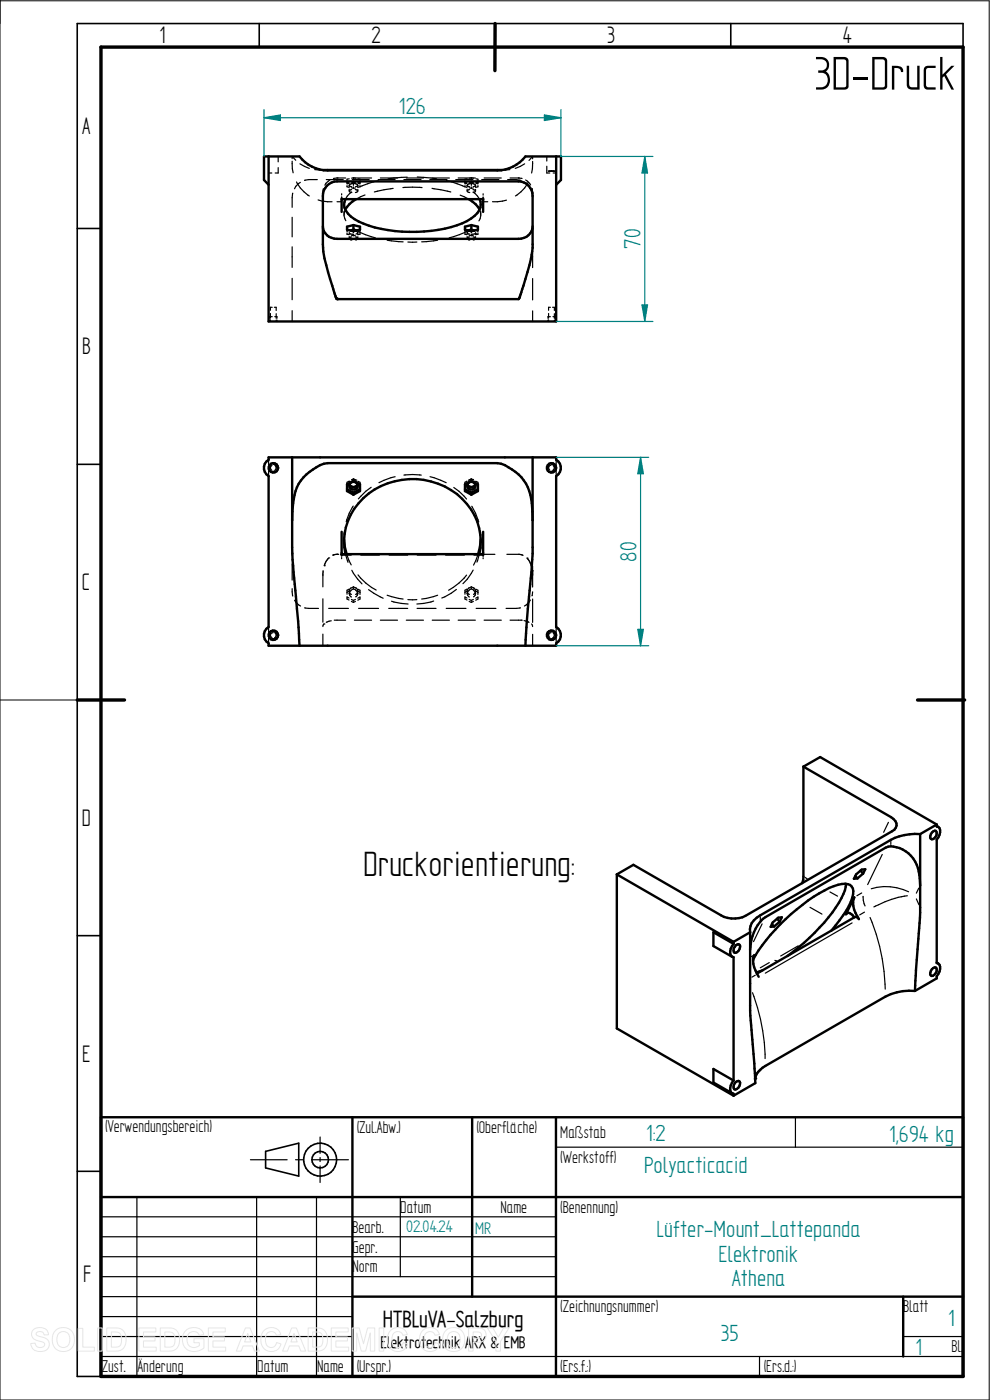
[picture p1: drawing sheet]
<svg xmlns="http://www.w3.org/2000/svg" width="210mm" height="297mm" viewBox="0 0 210 297" stroke-linecap="round" stroke-linejoin="round" font-family="sans-serif">
<path d="M0 0v297h209.8v-296.8h-209.8M0 148.5h16.4" fill="none" stroke="#000" stroke-width=".21"/>
<g fill="none" stroke="#000" stroke-width=".34">
<path d="M55 5v5M105 5v5M155 5v5M204.3 10v-5h-187.9v287h5M16.4 48.5h5M16.4 98.5h5M16.4 148.5h5M16.4 198.5h5M16.4 248.5h5M56.3 244.3l7.1-1.8v7l-7.1-1.7z"/>
<circle cx="67.9" cy="246" r="3.5"/>
<circle cx="67.9" cy="246" r="1.76"/>
</g>
<path d="M21.4 10h182.9v282h-182.9zM105 5v10M16.4 148.5h10M194.6 148.5h10" fill="none" stroke="#000" stroke-width=".72"/>
<g fill="none" stroke="#000" stroke-width=".51">
<path d="M57 33.2v35h61v-35M57 39.2l-1-1v-5h7.5a7.6 7.6 0 0 0 6 3h36a7.6 7.6 0 0 0 6-3h7.5v5l-1 1M68.5 36.1h38M68.5 48a2.83 2.83 0 0 0 3 2.7h38.5a2.83 2.83 0 0 0 3-2.7M72.5 42.1v2.9M72.5 42.2h30M73.3 42.2a2.94 2.94 0 0 0 1.1 3.7 18.9 18.9 0 0 0 9.4 3.1 29.8 29.8 0 0 0 15.3-2.1 4.5 4.5 0 0 0 2.9-3.5l-.3-1.2M73.6 48.1l1.4-.3 1.4 .3v.6l-1.4 .3-1.4-.3zM74.8 49h.3M75 47.8v.9M75 48.7l.7 .2M75 48.7l-.7 .2"/>
<path d="M75.6 42.2a5.9 5.9 0 0 0-2.4 2.2M98.6 48.1l1.4-.3 1.4 .3v.6l-1.4 .3-1.4-.3zM99.4 42.2a5.4 5.4 0 0 1 2.3 2.2M99.9 49h.3M100 47.8v.9M100 48.7l.7 .2M100 48.7l-.7 .2M102.5 42.1v2.9M71.4 63.3l-.2-.5a74.2 74.2 0 0 1-2.6-9.5l-.1-11.7a3 3 0 0 1 3-3.1h38.5a3 3 0 0 1 3 3.1v11a45 45 0 0 1-2.4 9.5l-.6 1.4h-38.5M57 97h61v.5a2.01 2.01 0 0 1 0 3.5v32a2.01 2.01 0 0 1 0 3.5v.5h-61v-.5a2.01 2.01 0 0 1 0-3.5v-32a2.01 2.01 0 0 1 0-3.5zM62 97l.1 21.7 1.1 13.1 .3 5.2M113 97v20.4l-1.2 14.4-.3 5.2"/>
<path d="M62 110.4a13.8 13.8 0 0 1 1.8-8.5 11.4 11.4 0 0 1 4.9-3.5l.8-.1h36a6.9 6.9 0 0 1 3.8 1.8 8.7 8.7 0 0 1 3.5 6.7l.2 3.6M72.5 112.8v5M72.5 117.6h30M73 114.4l.2 1.6 .3 1.6M73.3 117.6a13.2 13.2 0 0 1 10.4-15.5 14.7 14.7 0 0 1 17.6 8.6 12.6 12.6 0 0 1 .4 6.9M73.6 102.7l1.4-.7 1.4 .7v1.5l-1.4 .7-1.4-.7zM73.6 103.8l1.4 .7M74.1 102.8a.96 .96 0 0 0 .9 .5 .96 .96 0 0 0 .9-.5M75 104.5v.4M76.4 103.8l-1.4 .7M98.6 102.7l1.4-.7 1.4 .7v1.5l-1.4 .7-1.4-.7zM98.6 103.8l1.4 .7"/>
<path d="M99.1 102.8a.93 .93 0 0 0 .9 .5 .93 .93 0 0 0 .8-.5M100 104.5v.4M101.4 103.8l-1.4 .7M102 114.4l-.2 1.6-.4 1.6M102.5 112.8v5M170.4 162.6l3.6-2 24.7 14.3M170.4 162.6l18.6 10.8a1.6 1.6 0 0 1 1.2 1.4 1.6 1.6 0 0 1-1 1.6l-31.1 17.9a5.7 5.7 0 0 1-5.1-.1l-18.6-10.7-3.5 2M170.4 162.6v23.4l-.2 1.4M195.2 177a11.6 11.6 0 0 0-6.2 1.2l-27.7 16a3.4 3.4 0 0 0-2.2 3.6M195.2 177v16.6l-1.1 16.6M197.7 176.6l.6-.4 .2 .1a1.19 1.19 0 0 1-.8 1.8l-.3-.2a1.22 1.22 0 0 1 .3-1.3zM198.7 174.9v.4a.9 .9 0 0 1 .7 1.3l-.1 .5-.6 1v26.2a1.42 1.42 0 0 1 .4 2.3l-.4 .5v.5l-4.6 2.6"/>
<path d="M198.7 174.9l-3.5 2.1M198.7 175.3l.3 .1M130.9 185.5v32.7l24.7 14.3M130.9 185.5l24.7 14.3M155.6 199.8v.4M159.1 197.8l-3.5 2M159.1 197.8v16.6l1.1 14.4M163.7 196l.5 .6M164.8 194.9l.6 .6M165.4 195.5l.5-.9-.8 .1-1.2 1-.4 .9h.7M165.4 195.5l-1.2 1.1M176.3 197.5l2.6-3.3a9.8 9.8 0 0 0 2.1-5.1 1.73 1.73 0 0 0-2.4-1.6 23.2 23.2 0 0 0-9.6 5.4 37 37 0 0 0-9.2 10.7"/>
<path d="M179.5 187.5a11.6 11.6 0 0 1-2.9 6.1 45.2 45.2 0 0 1-9.6 9.2M181.2 194.6a1.05 1.05 0 0 0-1.7-.6l1.7-3.6a4.8 4.8 0 0 0 1 4.6l-.3-.3-.5-.2-20.8 12M181.4 185.8l.5 .6M182.5 184.7l.6 .6M183.1 185.3l.5-.9-.8 .1-1.2 1-.5 .9h.8M183.1 185.3l-1.2 1.1M195.2 187.8a8.5 8.5 0 0 0-2.5-6.8 5.6 5.6 0 0 0-4.3-1.4l-26 15a8.7 8.7 0 0 0-3.3 6.9M155.6 200.2a2 2 0 0 0-.3 2.7l.3 .2v26.1M155.6 200.2l-4.3-2.4v2.9l4 2.3M156.1 200.5l.6-.2 .2 .1a1.21 1.21 0 0 1-1.1 1.7 1.15 1.15 0 0 1 .3-1.6zM160 202.6a5.1 5.1 0 0 0 1 4.6M161.8 205.8l-1.4 .5"/>
<path d="M194.1 210.2a11.2 11.2 0 0 0-6.3 1.3l-25.5 14.6a3.9 3.9 0 0 0-2.1 2.7M197.7 205.6l.6-.4 .2 .1a1.19 1.19 0 0 1-.8 1.8l-.3-.2a1.22 1.22 0 0 1 .3-1.3zM198.7 204.2l.3 .2M21.4 237h182.9v55h-182.9zM74.8 237v55M100.2 237v38.1M117.9 237v55M155.6 229.2a2 2 0 0 0-.3 2.7l.3 .1v.5M155.6 229.2l-4.3-2.4v2.9l4 2.2M156.1 229.5l.6-.2 .2 .1a1.21 1.21 0 0 1-1.1 1.7 1.15 1.15 0 0 1 .3-1.6zM160.2 228.8v1l-4.6 2.7M160.2 228.9h-.1"/>
<path d="M21.4 254h182.9M74.8 275.1h129.5M191.6 275.1v12.7"/>
<circle cx="58" cy="99.3" r="1.01"/>
<circle cx="117" cy="99.3" r="1"/>
<circle cx="75" cy="103" r=".87"/>
<circle cx="100" cy="103.1" r=".85"/>
<circle cx="58" cy="134.8" r="1"/>
<circle cx="117" cy="134.8" r=".99"/>
</g>
<g fill="none" stroke="#000" stroke-width=".25">
<path d="M57 36.7h.7M59 35.6v1.1h-.6M59 33.2v1.1M62 33.7v-.5l.7 .8M62 34.2l.2 2.5M62.9 38.6a7.3 7.3 0 0 0 2.7 3M63.6 34.8l2 .9M63.7 38.7l-1 .8-.2 .5M66.8 36l1.3 .1M67.3 38.1h-1.8l-.9 .2M68.3 36.1h.2M69.2 38.1h3.6"/>
<path d="M70 38.2l-.9 .7-.2 .4M71.5 37.8h.1M71.5 37.8h1.8M71.5 37.8l-.8 .1M73.6 38.5v.5l.5-.1M73.6 39.4v.2l.4 .2M73.6 38.7l.4 .1M74.1 37.9l-.5 .1v.2M74.1 39.3v.4M74.1 39.3l.5 .3M74.5 38.9l.5 .1M74.5 39.8l.5 .2"/>
<path d="M74.6 39l-.5 .3M74.7 38.1h3.6M75 37.7v.4M75 38.4v.3M75 39v.3M75 39.7v.3M75 37.7l.4 .1M75 37.7l-.4 .1M75 38.7l.4 .1M75 38.7l-.4 .1M75.2 37.8h3.6M75.4 39l.5 .3"/>
<path d="M75.4 38.9l-.4 .1M75.4 39.9l-.4 .1M75.9 39.3v.4M75.9 39.3l-.5 .3M75.9 37.9l.5 .1v.3M76.4 38.5v.5l-.5-.1M76.4 39.4v.2l-.5 .2M76.4 38.7l-.5 .1M80.2 38.1h3.6M80.3 38.4l-1.1 .2-2.8 1M80.7 37.8h3.6M83.4 40l-4 .7"/>
<path d="M85.5 39.8h4M85.7 38.1h3.6M86.2 37.8h3.6M86.4 37.6l-4.1 .3M88.5 37.5l4.1 .4M91.2 38.1h3.6M91.7 40l3.9 .7M91.7 37.8h3.6M94.7 38.3l3.9 1.3M96.7 38.1h3.6M97.2 37.8h3.6M98.6 38.5v.5l.5-.1"/>
<path d="M98.6 39.4v.2l.4 .2M98.6 38.7l.4 .1M99.1 37.9l-.5 .1v.2M99.1 39.3v.4M99.1 39.3l.6 .3M99.5 38.9l.5 .1M99.5 39.8l.5 .2M99.6 39l-.5 .3M100 37.7v.4M100 38.4v.3M100 39v.3M100 39.7v.3"/>
<path d="M100 37.7l.5 .1M100 37.7l-.4 .1M100 38.7l.5 .1M100 38.7l-.4 .1M100.3 39l.6 .3M100.4 38.9l-.4 .1M100.4 39.9l-.4 .1M100.9 39.3v.4M100.9 39.3l-.5 .3M101 37.9l.4 .1v.3M101.4 38.5v.5l-.4-.1M101.4 39.4v.2l-.5 .2"/>
<path d="M101.4 38.7l-.5 .1M102.2 38.1h3.6M102.7 37.8h3.6M106.5 36.1h.2M107.7 38.1h1.8l.9 .2M108.2 36l-1.3 .1M108.2 37.8h1.8M110 37.8h.1M110 37.8h.7M111.3 34.8l-2 .9M111.3 38.7l.9 .8 .4 .6M111.5 38.2l1.1 1"/>
<path d="M112.1 38.7a6.8 6.8 0 0 1-2.8 2.9M113 33.7v-.5l-.8 .8M113 34.2l-.2 2.5M116 36.5v.2h.6M116 33.2v1M116 35.3v1.1M116.3 36.4h1.3M116.4 36.2h1.3M117.3 36.7h.7M62 46.1v4.1M62 52.4v4.3M62 59.1v4.5"/>
<path d="M62.1 41l-.1 3M67.5 42.4l.9 .3 2 .1M68.5 41.4v.2M68.6 40.1h.1M68.6 40.1l-.1 .9M71.5 42.8h1M72.5 41.1v.3M72.5 41.7v.4M72.5 42.2h2M73 43.4v.7M73 44.8v.8M73.2 44.4a2.32 2.32 0 0 0 .2 2.4"/>
<path d="M73.6 48.7v.4l.2-.1M73.6 49.4v.3l.4 .1M74.1 40.1v.4M74.1 49.4v.3M74.1 50.2v.4M74.1 40.5l.5 .4M74.1 50.6l.5 .3M74.1 49.4l.3 .3h.6M74.3 48.9h-.2M74.5 49.1h.1M74.5 49.9l.5 .1M74.6 40.7l-.9 .9-.4 .6"/>
<path d="M74.6 40.2l-.5 .3M74.6 50.2l-.5 .4M74.8 49l-.3 .1M75 49v.4M75 49.7v.3M75.1 48.6a13.4 13.4 0 0 0 4.5 1.9M75.1 49h.2M75.4 40.2l.5 .3M75.4 50.2l.5 .4M75.4 49.9l-.4 .1M75.5 49.1h.1M75.5 49.1h.2"/>
<path d="M75.7 48.9h.2M75.8 49.3l.1 .1M75.9 49.4v.4l.5-.1v-.3M75.9 40.2v.3M75.9 50.2v.4M75.9 40.5l-.5 .4M75.9 50.6l-.5 .3M75.9 49.4l-.4 .3M76.4 48.7v.4l-.2-.1M76.5 42.2h4M77.4 41.4l-1.8 .8M82.1 51l3.4 .3"/>
<path d="M82.5 42.2h4M86.5 51.4h1.9M88.5 42.2h4M92.8 51l-3.3 .3M94.5 42.2h4M97.6 41.4l1.8 .8M98.6 48.7v.4l.2-.1M98.6 49.4v.3l.4 .1M99.1 40.1v.4M99.1 49.4v.3M99.1 50.2v.4M99.1 50.6l.6 .3"/>
<path d="M99.1 49.4l.3 .3M99.1 40.5l.6 .4M99.2 49.2l-.1 .2M99.3 48.9h-.2M99.4 49.7h.1M99.5 49.9l.5 .1M99.6 49.1h-.3M99.6 50.2l-.5 .4M99.6 40.2l-.5 .3M99.7 49h.2M99.8 48.6a12.5 12.5 0 0 1-4.5 1.9M100 49v.4"/>
<path d="M100 49.7v.3M100.2 49l.4 .1M100.3 50.2l.6 .4M100.3 40.2l.6 .3M100.4 40.7l1.3 1.5M100.4 49.9l-.4 .1M100.5 42.2h2M100.7 48.9h.2M100.8 49.5h.1M100.8 49.5l-.9 .2M100.9 40.2v.3M100.9 49.4v.4"/>
<path d="M100.9 50.2v.4M100.9 50.6l-.5 .3M100.9 40.5l-.5 .4M101.4 48.7v.4l-.2-.1M101.4 49.4v.3l-.5 .1M101.7 44.4a2.41 2.41 0 0 1-.1 2.5M102 43.4v.7M102 44.9v.7M102.5 41.1v.3M102.5 41.8v.3M102.5 42.8h1M107.4 42.5l-1.9 .3h-1"/>
<path d="M112.9 40l.1 1M112.9 41l.1 1M113 41.3v.3M113 51.8v.9M113 53.6v3.2M113 59.1v4.5M57.2 67.9v.3M57.4 66.5v1M57.4 67.9v.3M57.7 65.2h-.3v.6M57.7 67.2h-.5v.3M58.2 65.2h.4v.7"/>
<path d="M58.3 67.2h.5v.3M58.6 66.5v1M58.6 67.9v.3M58.8 67.9v.3M62 65.9v2.3M113 66v2.2M116.2 67.9v.3M116.4 66.5v1M116.4 67.9v.3M116.8 65.2h-.4v.6M116.8 67.2h-.6v.3M117.2 65.2h.4v.7"/>
<path d="M117.3 67.2h.4v.3M117.6 66.5v1M117.6 67.9v.3M117.7 67.9v.3M57 97.5v1.2M57 99.9v1.1M57.4 98.8l-.1 .6M57.7 98.7a.6 .6 0 0 0 0 1.1M58 98.5a.76 .76 0 0 1 .7 .8M58.3 98.8a.61 .61 0 0 1 0 1M58.4 99.9l-.6 .1M116.4 98.8l-.1 .6"/>
<path d="M116.7 98.7h.1M116.7 98.7a.61 .61 0 0 0-.1 1M117 98.5a.76 .76 0 0 1 .7 .8M117.3 99.8h.1M117.3 98.8l.3 .5-.3 .5M117.4 99.9l-.6 .1M118 97.5v1.1M118 99.8v1.2M62 116.1v1.7M62 119.6v3.5M69.7 118.4l-.5 .7-.4 .9M69.7 118.4h.1"/>
<path d="M70.6 117.8h.1M71.4 117.6l-.8 .2M71.5 117.6h.1M71.5 117.6h.3M72.2 117.6h.3M72.5 118.3v.2M73 114v.2M73 114.6v.3M73.1 112.6l-.1 1.8M73.3 117.6l.5 1.7M73.5 117.6l1 2.2M73.6 102.6v.1"/>
<path d="M74.1 102.1l-.5 .3M74.1 102.5v.1M74.1 102.5v.2M74.1 102.9v.1M74.1 102.8h.1M74.3 102.1l-.2 .4M74.5 117.8h-2v.2M74.6 101.8l.5-.1 .4 .2M74.9 107.4l-.8 1.5-.7 1.8M75 101.6l.4 .3M75 101.6v.1M75 101.9v.1"/>
<path d="M75 101.6l-.4 .2M75.5 101.9h.1M75.9 102.3v.5M75.9 102.5v.2M75.9 102.9v.1M75.9 102.1l.5 .3M76.4 102.6v.1M76.5 117.8h4M78.7 103.4l-1.1 .8-1.6 1.6M82.5 117.8h4M83.8 101.1l-.9 .2-2.5 1.1M85.7 100.8l1.8-.1 1.9 .1"/>
<path d="M88.5 117.8h4M91.2 101.1l3.5 1.3M94.5 117.8h4M96.3 103.4l1.1 .8 1.6 1.7M98.6 102.6v.1M99.1 102.1l-.5 .3M99.1 102.5v.2M99.1 102.9v.1M99.1 102.3v.5M100 101.6l.5 .3M100 101.6v.1M100 101.9v.1"/>
<path d="M100 101.6l-.4 .2M100.1 107.4l.8 1.5 .7 1.8M100.2 101.7h.1M100.2 101.7h-.3l-.5 .2M100.5 117.8h2v.2M100.7 102.1l.2 .4M100.9 102.5h.1M100.9 102.5l-.1 .3M100.9 102.9v.1M101 102.1l.4 .3M101.4 102.6v.1M101.4 117.6l-.9 2.3"/>
<path d="M101.7 117.6l-.5 1.7M101.9 112.6l.1 1.8M102 114v.3M102 114.6v.3M102.5 118.3v.2M102.5 117.6h2.5M107.5 117.6h2.7l.8 .2M111.8 118.4h.1M111.8 118.4l.6 .9 .3 .8M113 116.1v2M57 133v1.2M57 135.4v1.1"/>
<path d="M57.4 134.3l-.1 .7M57.7 134.2h.1M57.7 134.2l-.3 .5 .3 .6M58 134a.69 .69 0 0 1 .7 .8M58.3 135.3h.1M58.3 134.2a.62 .62 0 0 1 0 1.1M58.4 135.4l-.6 .1M62 124.9l.1 1.5M62.5 127.3l.8 1 .5 .3M64.6 128.9l3 .2M68.5 127v5M68.5 134.5v2.5"/>
<path d="M68.5 121.1v3.4M68.7 132.4h.1M68.7 132.4l-.2 .5M68.8 120h.1M69.7 129.1h4.2M70.3 131.7l-1.1 .3M70.9 131.6h2.4M73.6 125.5v.6M73.6 126.6v.5l.4 .2M73.6 126.7l.4 .2M74.1 125l-.5 .3M74.1 125.4l-.5 .2"/>
<path d="M74.1 125.4l.1 .4 .3 .3M74.1 125.9l.1 .4 .3 .4M74.1 125.4v.2M74.1 125.8v.1M74.5 124.7l-.3 .4-.1 .3M74.5 125.3l-.3 .3-.1 .3M74.5 127.2l.5 .2M74.5 127.6l.5 .2M74.6 121l1.3 1.9 .9 1M75 124.5v.1M75 124.8v.1M75 127.4v.1"/>
<path d="M75 127.7v.1M75 124.5a1.03 1.03 0 0 1 .9 .9M75 124.5l-.4 .2M75 124.9l.4 .2M75 124.9l-.4 .2M75.2 131.6h3.6M75.4 127.2l-.4 .2M75.4 127.6l-.4 .2M75.4 125.2l.4 .4 .1 .3M75.9 126.9l.5-.2v.4l-.5 .2M75.9 125.4l-.1 .4-.4 .3M75.9 125.9l-.1 .4-.4 .3"/>
<path d="M75.9 125.4v.2M75.9 125.8v.1M75.9 122a11.6 11.6 0 0 0 3.9 3.2M75.9 125l.5 .3M75.9 125.4l.5 .2M76.1 129.1h4.2M76.4 125.5v.6M78.2 125.1l3.1 1.8M80.7 131.6h3.6M82.1 126.3l3.4 .8M82.5 129.1h4M83.1 127.6l2 .4 1.5 .1"/>
<path d="M86.2 131.6h3.6M86.5 127.2h1.9M88.5 129.1h4M91.7 131.6h3.6M92 127.5l-2.1 .5-1.5 .1M92.8 126.3l-3.3 .8M94.7 129.1h4.1M96.8 125.1l-1.1 .8-2 1M97.2 131.6h3.6M98.6 125.5v.6M98.6 126.6v.5l.5 .2M98.6 126.7l.5 .2"/>
<path d="M99 122a12.2 12.2 0 0 1-3.8 3.2M99.1 125l-.5 .3M99.1 125.4l-.5 .2M99.1 125.4l.1 .4 .4 .3M99.1 125.9l.1 .4 .4 .4M99.1 125.4v.2M99.1 125.8v.1M99.5 127.6l.5 .2M99.5 127.2l.5 .2M99.5 125.3l-.3 .3-.1 .3M100 124.5v.1M100 124.8v.1"/>
<path d="M100 127.4v.1M100 127.7v.1M100 124.9l.5 .2M100 124.9l-.4 .2M100 124.5l.5 .2M100 124.5l-.6 .3-.3 .6M100.4 120.9l-1.3 2-.9 .9M100.4 127.6l-.4 .2M100.4 127.2l-.4 .2M100.4 124.7l.4 .4 .1 .3M100.4 125.2l.4 .4 .1 .3M100.9 125.4l-.1 .4-.3 .3"/>
<path d="M100.9 125.9l-.1 .4-.3 .3M100.9 125.4v.2M100.9 125.8v.1M100.9 126.9l.5-.2v.4l-.5 .2M101 125l.4 .3M101 125.4l.4 .2M101 129.1h4.2M101.4 125.5v.6M102.7 131.6h3.6M108.2 131.6h2.4M110.4 128.9l-3 .2M110.6 131.6h.1"/>
<path d="M111.2 131.7l1 .3M112.5 127.3l-.8 1-.4 .3M112.8 132.4l.2 .5M112.9 121.1h.1M112.9 121.3l.1 .2M113 120.1v4.4M113 127.1v4.9M113 134.6v2.4M113 125.6l-.1 .8M116.4 134.3l-.1 .7M116.7 134.2h.1M116.7 134.2a.61 .61 0 0 0-.1 1.1"/>
<path d="M117 134a.69 .69 0 0 1 .7 .8M117.3 135.3h.1M117.3 134.3a.61 .61 0 0 1 0 1M117.4 135.4l-.6 .1M118 133v1.2M118 135.3v1.2M188.5 174.5l-1 2.1M189 178.5v.7M161.3 194.6v.6M161.7 196l-1.8 3.8M170.8 186.1l.4 .3M171.8 192.5l2.6 1.4"/>
<path d="M176.1 189.2l1.6 .9M179.8 193.8l-.2 .1M180.8 195.8l-18.5 10.7M182.8 189.4l-1 .6M183.1 190.2v.8l.4 1.2M183.4 193.5l-1 .6M184.6 194.6a41.2 41.2 0 0 1 3.2 15.2M184.8 188.6a11 11 0 0 1 7.9 .6M187.2 181.3l-3.1 6.4M192.5 190a21.1 21.1 0 0 0-7.1 2.4M194.4 190.7l.5 1.2M194.9 188.4l-.5 1.1"/>
<path d="M159.6 210.6a40.6 40.6 0 0 1 2.7 14M159.8 202.7l-.4 .2M160.2 206.9l-.7 .4M160.4 206.2h.2M163.2 204.2l-1.9 1.1M164.4 203.8l.4 .1M169.3 200.7l-3.7 2.1M168.7 237v6.4M21.4 258.1h96.5M29 254v38M53.1 246h7.8M54.4 254v38"/>
<path d="M62.7 246h1.7M66.2 246h7.7M67.1 254v38M67.9 241.2v3.5M67.9 245.6v.8M67.9 247.4v3.5M84.9 254v16.8M117.9 243.4h86.4M21.4 270.8h96.5M21.4 266.6h96.5M21.4 262.4h96.5M21.4 275.1h53.4"/>
<path d="M21.4 279.3h53.4M21.4 287.8h182.9M21.4 283.5h53.4M161.1 287.8v4.2M191.6 283.5h12.7"/>
</g>
<g fill="#000">
<circle cx="71.4" cy="63.4" r=".25"/>
<circle cx="71.5" cy="63.4" r=".25"/>
<circle cx="71.5" cy="63.5" r=".25"/>
<circle cx="160.2" cy="228.8" r=".25"/>
</g>
<path d="M119 33.2h19.5M136.8 33.2l.6 3.5h-1.2zM118 68.2h20.5" fill="none" stroke="#008080" stroke-width=".25"/>
<path d="M136.8 33.2l.6 3.5h-1.2z" fill="#008080"/>
<path d="M136.2 64.7h1.2l-.6 3.5z" fill="none" stroke="#008080" stroke-width=".25"/>
<path d="M136.2 64.7h1.2l-.6 3.5z" fill="#008080"/>
<path d="M56 23.2v10M115.5 24.4l3.5 .6-3.5 .6zM119 23.2v10M136.8 33.2v35" fill="none" stroke="#008080" stroke-width=".25"/>
<path d="M115.5 24.4l3.5 .6-3.5 .6z" fill="#008080"/>
<path d="M56 25l3.5-.6v1.2z" fill="none" stroke="#008080" stroke-width=".25"/>
<path d="M56 25l3.5-.6v1.2z" fill="#008080"/>
<path d="M56 25h63M118 97h19.6M135.9 97l.6 3.5h-1.2zM118 137h19.6" fill="none" stroke="#008080" stroke-width=".25"/>
<path d="M135.9 97l.6 3.5h-1.2z" fill="#008080"/>
<path d="M135.3 133.5h1.2l-.6 3.5z" fill="none" stroke="#008080" stroke-width=".25"/>
<path d="M135.3 133.5h1.2l-.6 3.5z" fill="#008080"/>
<path d="M135.9 97v40" fill="none" stroke="#008080" stroke-width=".25"/>
<g fill="none" stroke="#e6e6e6" stroke-width=".21">
<path d="M7.1 282.1a2.02 2.02 0 0 1 3.1 .7l.1 .4h-.9a.9 .9 0 0 0-.8-.7 .9 .9 0 0 0-.9 .5l.1 .3 .5 .2a2.15 2.15 0 0 1 2.1 1.4 1.72 1.72 0 0 1-2.3 1.8l-.7-.2-.7-.7-.2-.8 1-.1a1.06 1.06 0 0 0 .9 1 1.06 1.06 0 0 0 1.1-.7 1.66 1.66 0 0 0-1.6-.8 1.37 1.37 0 0 1-.8-2.3zM11.8 282.3a2.46 2.46 0 0 1 3.1-.2 2.46 2.46 0 0 1 .8 3 2.4 2.4 0 0 1-3.1 1.5 2.4 2.4 0 0 1-1.5-3.1l.2-.5zM12.4 282.9a1.39 1.39 0 0 1 1.7-.3 1.39 1.39 0 0 1 .7 1.6 1.41 1.41 0 0 1-1.4 1.7 1.41 1.41 0 0 1-1.3-1.7l.1-.8zM16.6 281.8h1v4h2.4v.8h-3.4zM20.7 281.7h1v4.9h-1zM22.6 281.7h1.9a2.2 2.2 0 0 1 2.2 2.8 2.02 2.02 0 0 1-2.2 2.1h-1.9zM23.6 282.6a1.8 1.8 0 0 1 2 .5 2.09 2.09 0 0 1-.4 2.6l-1.6 .1zM29.5 281.7h3.6v.9h-2.7v1h2.5v.9h-2.5v1.3h2.7v.8h-3.6zM34 281.7h1.8a2.2 2.2 0 0 1 2.3 2.8 2.02 2.02 0 0 1-2.2 2.1h-1.9zM35 282.6a1.8 1.8 0 0 1 1.9 .5 2.09 2.09 0 0 1-.4 2.6l-1.5 .1zM39.4 282.3a2.33 2.33 0 0 1 3.8 .8l-1 .2a1.37 1.37 0 0 0-1.6-.7 1.37 1.37 0 0 0-.9 1.5 1.56 1.56 0 0 0 .8 1.6 1.56 1.56 0 0 0 1.8-.2v-.6h-1.2v-.9h2.2v2a2.65 2.65 0 0 1-3.1 .5 2.65 2.65 0 0 1-1.5-2.7l.3-1zM44.2 281.7h3.6v.9h-2.6v1h2.4v.9h-2.4v1.3h2.7v.8h-3.7z"/>
<path d="M52 281.7h1.1l1.9 4.9h-1l-.4-1.1h-2l-.4 1.1h-1.1zM52.6 282.9l.6 1.8h-1.3zM56 282.3a2.12 2.12 0 0 1 3.6 .8l-1 .2a1.24 1.24 0 0 0-1.6-.7 1.24 1.24 0 0 0-.7 1.6 1.28 1.28 0 0 0 .4 1.4 1.28 1.28 0 0 0 1.6 0l.4-.8 .9 .3a2.19 2.19 0 0 1-2.5 1.6 2.19 2.19 0 0 1-1.8-2.5l.1-.9zM61.9 281.7h1l2 4.9h-1.1l-.4-1.1h-2l-.4 1.1h-1.1zM62.4 282.9l.7 1.8h-1.4zM65.4 281.7h1.8a2.2 2.2 0 0 1 2.3 2.8 2.02 2.02 0 0 1-2.3 2.1h-1.8zM66.3 282.6a1.8 1.8 0 0 1 2 .5 2.09 2.09 0 0 1-.4 2.6l-1.6 .1zM70.3 281.7h3.6v.9h-2.7v1h2.5v.9h-2.5v1.3h2.8v.8h-3.7zM74.7 281.7h1.5l.9 3.4 .9-3.4h1.5v4.9h-.9l-.1-3.8-.9 3.8h-1l-.9-3.8-.1 3.8h-.9zM80.4 281.7h1v4.9h-1zM82.8 282.3a2.12 2.12 0 0 1 3.6 .8l-.9 .2a1.24 1.24 0 0 0-1.6-.7 1.24 1.24 0 0 0-.8 1.6 1.28 1.28 0 0 0 .5 1.4 1.28 1.28 0 0 0 1.5 0l.4-.8 .9 .3a2.19 2.19 0 0 1-2.5 1.6 2.19 2.19 0 0 1-1.7-2.5l.1-.9zM89.6 282.3a2.12 2.12 0 0 1 3.6 .8l-.9 .2a1.24 1.24 0 0 0-1.6-.7 1.24 1.24 0 0 0-.7 1.6 1.28 1.28 0 0 0 .4 1.4 1.28 1.28 0 0 0 1.5 0l.4-.8 1 .3a2.19 2.19 0 0 1-2.6 1.6 2.19 2.19 0 0 1-1.7-2.5l.1-.9z"/>
<path d="M94.6 282.3a2.46 2.46 0 0 1 3.1-.2 2.46 2.46 0 0 1 .8 3 2.4 2.4 0 0 1-3.1 1.5 2.4 2.4 0 0 1-1.4-3.1l.1-.5zM95.2 282.9a1.39 1.39 0 0 1 1.7-.3 1.39 1.39 0 0 1 .7 1.6 1.41 1.41 0 0 1-1.3 1.7 1.41 1.41 0 0 1-1.4-1.7l.1-.8zM99.4 281.7h1.6a1.61 1.61 0 0 1 2.1 1.5 1.62 1.62 0 0 1-2.1 1.6h-.6v1.8h-1zM100.4 282.6a1.62 1.62 0 0 1 1.7 .3 .7 .7 0 0 1-.1 .8 .7 .7 0 0 1-.7 .2h-.9zM103.4 281.7h1.1l1.2 2 1.1-2h1.2l-1.8 2.9v2h-1v-2z"/>
</g>
<text font-size="11.3" x="172.7" y="19">3D-Druck</text>
<text font-size="8.4" x="77" y="185.8">Druckorientierung:</text>
<g font-size="5.7">
<text x="33.8" y="9.2">1</text>
<text x="78.8" y="9.2">2</text>
<text x="128.8" y="9.2">3</text>
<text x="178.8" y="9.2">4</text>
<text x="17.4" y="28.4">A</text>
<text x="17.4" y="75.2">B</text>
<text x="17.4" y="125.2">C</text>
<text x="17.4" y="175.2">D</text>
<text x="17.4" y="225.2">E</text>
<text x="17.6" y="271.9">F</text>
</g>
<g font-size="5.6" fill="#008080">
<text x="84.6" y="24.1">126</text>
<text x="135.9" y="52.8" transform="rotate(-90 135.9 52.8)">70</text>
<text x="135" y="119.2" transform="rotate(-90 135 119.2)">80</text>
<text x="137.1" y="242">1:2</text>
<text x="188.6" y="242.2">1,694 kg</text>
<text x="136.7" y="248.8">Polyacticacid</text>
<text x="139.3" y="262.4">Lüfter-Mount_Lattepanda</text>
<text x="152.4" y="267.6">Elektronik</text>
<text x="155.3" y="272.9">Athena</text>
<text x="201.2" y="281.3">1</text>
<text x="153" y="284.6">35</text>
<text x="194.2" y="287.4">1</text>
</g>
<text font-size="5.5" x="81.2" y="281.5">HTBLuVA-Salzburg</text>
<g font-size="4.1">
<text x="22.3" y="240.2">(Verwendungsbereich)</text>
<text x="75.7" y="240.4">(Zul.Abw.)</text>
<text x="101.1" y="240.4">(Oberfläche)</text>
<text x="118.8" y="241.4">Maßstab</text>
<text x="118.8" y="246.7">(Werkstoff)</text>
<text x="84.9" y="257.3">Datum</text>
<text x="106.2" y="257.3">Name</text>
<text x="118.8" y="257.3">(Benennung)</text>
<text x="74.8" y="261.5">Bearb.</text>
<text x="74.8" y="265.7">Gepr.</text>
<text x="74.8" y="270">Norm</text>
<text x="118.8" y="278.4">(Zeichnungsnummer)</text>
<text x="191.6" y="278.4">Blatt</text>
<text x="201.8" y="286.9">Bl.</text>
<text x="21.6" y="291.1">Zust.</text>
<text x="29.2" y="291.1">Änderung</text>
<text x="54.6" y="291.1">Datum</text>
<text x="67.3" y="291.1">Name</text>
<text x="75.7" y="291.1">(Urspr.)</text>
<text x="118.8" y="291.1">(Ers.f.:)</text>
<text x="162" y="291.1">(Ers.d.:)</text>
</g>
<g font-size="4" fill="#008080">
<text x="86.2" y="261.5">02.04.24</text>
<text x="100.8" y="261.7">MR</text>
</g>
<text font-size="4" x="80.7" y="286">Elektrotechnik ARX &amp; EMB</text>
</svg>
